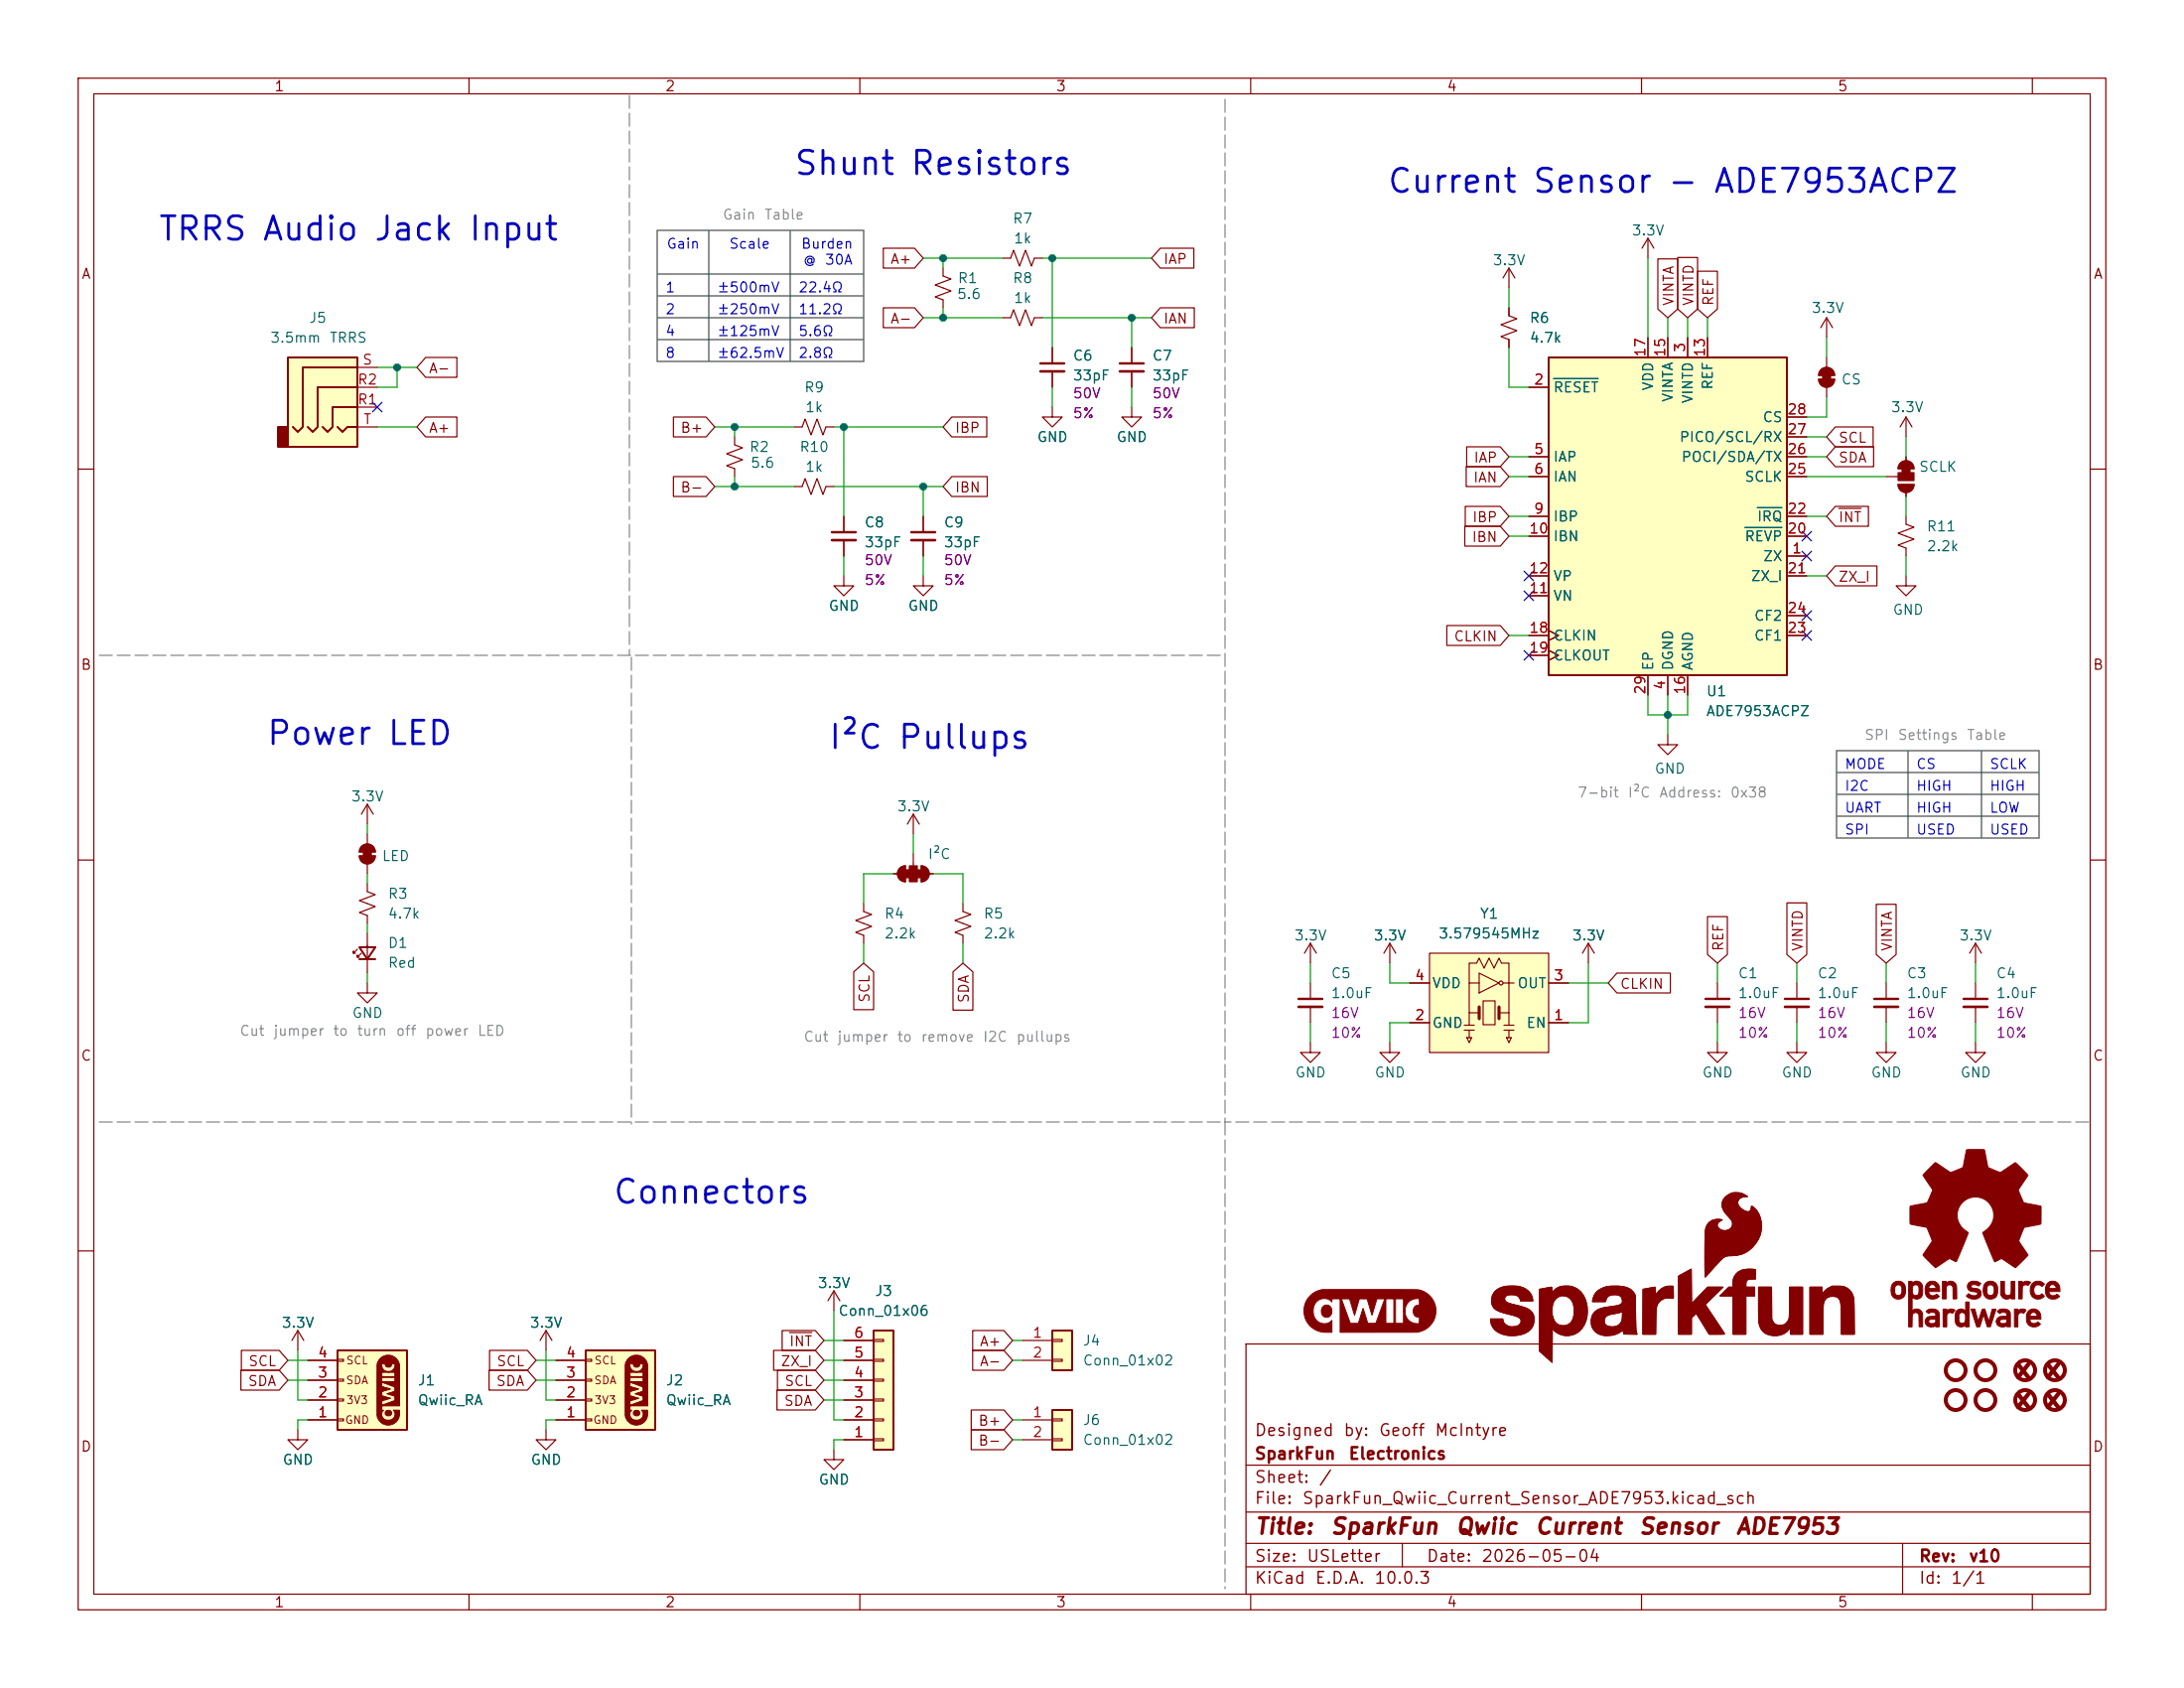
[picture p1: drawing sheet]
<svg xmlns="http://www.w3.org/2000/svg" width="279mm" height="216mm" viewBox="0 0 279 216" stroke-linecap="round" stroke-linejoin="round" font-family="sans-serif">
<g fill="none" stroke="#840000" stroke-width=".15">
<path d="M10 10h259.4v195.9h-259.4zM12 12h255.4v191.9h-255.4zM60 10v2M110 10v2M160 10v2M210 10v2M260 10v2M128.3 33h1l.4-1 .7 2 .8-2 .8 2 .3-1h1M243.8 53.3v2.6M243.8 53.3l-.7 1.3M243.8 53.3l.8 1.3M10 60h2"/>
<path d="M243.8 66v1.1l1.1 .3-2.1 .8 2.1 .8-2.1 .7 1 .4v1M267.4 60h2M10 110h2M47 119.4v5.1M267.4 110h2M45.7 121.4l-.5 .5v-.2v.2h.3M46.2 121.9l-.5 .5v-.2v.2h.3M47 125.7v1.3h1.3l-1.3 1.3-1.3-1.3h1.3M177.8 120.7l-.8 1.2M177.8 120.7l.8 1.2M177.8 120.7v2.5M10 160h2"/>
<path d="M38.1 170.2l-.8 1.3M38.1 170.2l.8 1.3M38.1 170.2v2.5M159.4 171.9h108v32h-108zM267.4 160h2M159.4 197.4h108M159.4 193.4h108M159.4 187.4h108M179.4 197.4v3M243.4 197.4v6.5M60 203.9v2M110 203.9v2"/>
<path d="M159.4 200.4h108M160 203.9v2M210 203.9v2M260 203.9v2"/>
</g>
<path d="M46 121.2h2l-1 1.5zM46 122.7h2" fill="none" stroke="#840000" stroke-width=".25"/>
<path d="M182.9 121.9h15.2v12.7h-15.2z" fill="#ffffc2"/>
<g fill="none" stroke="#840000" stroke-width=".15">
<path d="M120.6 34.3v1l1.1 .4-2.1 .7 2.1 .8-2.1 .8 1 .4v1M180.3 125.7h2.6M180.3 130.8h2.6M182.9 121.9h15.2v12.7h-15.2zM187.3 131.1h1.3M187.3 131.8h1.3M187.6 132.7h.7l-.3 .7zM188 125.7v-2.5h.9l.3-.6 .7 1.2 .6-1.2 .6 1.2 .7-1.2 .3 .6h.9v2.5h.7M188 129.5v1.6M188 131.8v.9M189.2 124.5l2.6 1.2-2.6 1.3zM189.2 125.7h-1.2v3.8h1.2"/>
<path d="M189.7 128h1.6v3.1h-1.6zM192.3 125.7h.7v3.8h-1.2M192.4 131.1h1.3M192.4 131.8h1.3M192.7 132.7h.7l-.4 .7zM193 129.5v1.6M193 131.8v.9M198.1 125.7h2.6M198.1 130.8h2.6M219.7 125.7v2.1M219.7 128.8v2M229.9 125.7v2.1"/>
<path d="M229.9 128.8v2"/>
<circle cx="192" cy="125.7" r=".25"/>
</g>
<path d="M189.2 128.8v1.5M191.8 128.8v1.5" fill="none" stroke="#840000" stroke-width=".38"/>
<path d="M218.2 127.8h3M228.3 127.8h3.1" fill="none" stroke="#840000" stroke-width=".3"/>
<path d="M218.2 128.8h3M228.3 128.8h3.1" fill="none" stroke="#840000" stroke-width=".33"/>
<path d="M111.8 170.2h2.5v15.2h-2.5z" fill="#ffffc2"/>
<path d="M111.8 170.2h2.5v15.2h-2.5z" fill="none" stroke="#840000" stroke-width=".25"/>
<path d="M107.9 179.1h3.9M107.9 176.5h3.9M107.9 174h3.9M107.9 171.5h3.9M111.8 178.9h1.2v.3h-1.2zM111.8 176.4h1.2v.3h-1.2zM111.8 173.9h1.2v.2h-1.2zM111.8 171.3h1.2v.3h-1.2zM107.9 184.2h3.9M107.9 181.6h3.9M111.8 184h1.2v.3h-1.2zM111.8 181.5h1.2v.2h-1.2z" fill="none" stroke="#840000" stroke-width=".15"/>
<path d="M134.6 170.2h2.6v5.1h-2.6z" fill="#ffffc2"/>
<path d="M134.6 170.2h2.6v5.1h-2.6z" fill="none" stroke="#840000" stroke-width=".25"/>
<path d="M130.8 171.5h3.8M130.8 174h3.8M134.6 171.3h1.3v.3h-1.3zM134.6 173.9h1.3v.2h-1.3zM106.7 185.4v1.3h1.2l-1.2 1.3-1.3-1.3h1.3" fill="none" stroke="#840000" stroke-width=".15"/>
<path d="M134.6 180.3h2.6v5.1h-2.6z" fill="#ffffc2"/>
<path d="M134.6 180.3h2.6v5.1h-2.6z" fill="none" stroke="#840000" stroke-width=".25"/>
<g fill="none" stroke="#840000" stroke-width=".15">
<path d="M101.6 54.6h1l.4-1 .8 2 .7-2 .8 2 .4-1h1M128.3 40.6h1l.4-1 .7 2.1 .8-2.1 .8 2.1 .3-1.1h1M134.6 52.1v1.2h1.3l-1.3 1.3-1.3-1.3h1.3M134.6 44.5v2M134.6 47.5v2M144.8 52.1v1.2h1.2l-1.2 1.3-1.3-1.3h1.3M144.8 44.5v2M144.8 47.5v2M101.6 62.2h1l.4-1 .8 2 .7-2 .8 2 .4-1h1M107.9 66v2.1M107.9 69.1v2M46 109.5h2a1.02 1.02 0 0 1-1 1 1.02 1.02 0 0 1-1-1z"/>
<path d="M46.3 108.3a1.02 1.02 0 0 1 1.1-.3 1.02 1.02 0 0 1 .6 1h-2l.1-.5zM47 102.9v2.5M47 106.7v1.3M47 110.5v1.3M47 102.9l-.8 1.2M47 102.9l.8 1.2M116.8 104.1l-.7 1.3M116.8 104.1l.8 1.3M116.8 104.1v2.6M123.2 115.6v1l1 .4-2 .7 2 .8-2 .8 1 .3v1.1M167.6 120.7l-.7 1.2M167.6 120.7l.8 1.2"/>
<path d="M167.6 120.7v2.5M167.6 125.7v2.1M167.6 128.8v2M177.8 133.4v1.2h-1.3l1.3 1.3 1.3-1.3h-1.3M38.1 182.9v1.3h1.3l-1.3 1.2-1.3-1.2h1.3M130.8 181.6h3.8M130.8 184.2h3.8M134.6 181.5h1.3v.2h-1.3zM134.6 184h1.3v.3h-1.3z"/>
</g>
<path d="M133.1 46.5h3M143.3 46.5h3M106.4 68.1h3.1M166.1 127.8h3.1" fill="none" stroke="#840000" stroke-width=".3"/>
<path d="M133.1 47.5h3M143.3 47.5h3M106.4 69.1h3.1M166.1 128.8h3.1" fill="none" stroke="#840000" stroke-width=".33"/>
<g fill="#840000" stroke="#840000" stroke-width=".13">
<path d="M169.2 167.1a.73 .73 0 0 1 1 0 .73 .73 0 0 1 .1 1 .69 .69 0 0 1-.9 .3 .69 .69 0 0 1-.4-.8z"/>
<path d="M167.7 165.7l.5-.4 .9-.4 12 .1a2.74 2.74 0 0 1 2.6 2.6 2.74 2.74 0 0 1-2.4 2.8h-9.9v-4.3h.2l1.1 3.2h1.1l.6-2 .6 2h4.6v-1.6h.2a1.51 1.51 0 0 0 1.8 1.6v-.8a.76 .76 0 0 1-.8-.8 .76 .76 0 0 1 .8-.8v-.8a1.54 1.54 0 0 0-1.8 1.6h-.2v-1.6h-1.1v3.2h-.2v-3.2h-1v3.2h-1.3l1.1-3.2h-.9l-.7 2.1-.6-2.1h-1l-.6 2.1-.6-1.8a.23 .23 0 0 0-.1-.3 .23 .23 0 0 0-.2 0h-2v.4a1.42 1.42 0 0 0-1.7-.2 1.42 1.42 0 0 0-.7 1.6 1.39 1.39 0 0 0 .9 1.3 1.39 1.39 0 0 0 1.5-.3v1.5a3.1 3.1 0 0 1-3.4-1.7 2.74 2.74 0 0 1 .7-3z"/>
</g>
<g fill="#840000" stroke="#840000" stroke-width=".15">
<path d="M46.5 108.7h1v1h-1z"/>
<path d="M46 109.5h2a1.02 1.02 0 0 1-1 1 1.02 1.02 0 0 1-1-1z"/>
<path d="M46.3 108.3a1.02 1.02 0 0 1 1.1-.3 1.02 1.02 0 0 1 .6 1h-2l.1-.5z"/>
</g>
<path d="M43.2 172.7h8.9v10.2h-8.9z" fill="#ffffc2"/>
<g fill="#840000" stroke="#840000" stroke-width=".13">
<path d="M48.7 173.7a1.46 1.46 0 0 1 2.4 .9v5.2h-2.2v-.1l1.6-.6v-.5l-1-.3 1-.4v-2.4h-.8v-.1a.8 .8 0 0 0 .8-.9l-.4-.1a.4 .4 0 0 1-.4 .5 .4 .4 0 0 1-.4-.5l-.5 .1a.82 .82 0 0 0 .9 .9v.1h-.9v.6h1.7v.1h-1.7v.5h1.7v.7l-1.6-.6-.1 .5 1.2 .4-1.1 .3-.1 .5 1.2 .3-1.1 .4-.1 1.2h.3a.82 .82 0 0 0 .4 1.3 .82 .82 0 0 0 1-.8l-.2-.5h.8a1.49 1.49 0 0 1-1.1 1.8 1.49 1.49 0 0 1-1.8-1.2v-6.4l.2-.5z"/>
<path d="M191.2 165.3a3.2 3.2 0 0 1 2.9-.8 2.1 2.1 0 0 1 2 1.9h-1.6a.91 .91 0 0 0-1.1-.8 .68 .68 0 0 0-.9 .5l.1 .3a7.5 7.5 0 0 0 2.5 .8 1.62 1.62 0 0 1 .9 2.6 3.2 3.2 0 0 1-3 1 2.25 2.25 0 0 1-2.3-2.1h1.6a1.29 1.29 0 0 0 .9 1 1.29 1.29 0 0 0 1.3-.5 .56 .56 0 0 0-.4-.8l-.3-.1a7 7 0 0 1-2.7-1 1.67 1.67 0 0 1 .1-2z"/>
<path d="M196.9 164.9l1.6-.3v.8a2.5 2.5 0 0 1 2.6-.8 2.5 2.5 0 0 1 1.8 2 3.4 3.4 0 0 1-1.4 4 2.41 2.41 0 0 1-2.9-.7v4.4l-1.7-1.5v-5.1h1.6a1.53 1.53 0 0 0 1.9 1.8 1.63 1.63 0 0 0 1-1.8 1.71 1.71 0 0 0-1.2-1.9 1.46 1.46 0 0 0-1.6 1.6l-.1 .3h-1.6z"/>
<path d="M204.3 165.1a4.1 4.1 0 0 1 4.4-.1l.5 .7 .1 4.1 .1 .9-1.7-.1-.1-.5a2.98 2.98 0 0 1-3.5 .2l-.5-.7v-.7h1.6a.76 .76 0 0 0 .9 .8 1.3 1.3 0 0 0 1.5-1.6v-.3l-.5 .1a3.9 3.9 0 0 0-1.7 .5l-.2 .5h-1.6a1.66 1.66 0 0 1 1.5-1.6l.4-.1a4 4 0 0 0 1.9-.5 .76 .76 0 0 0 0-.8 .76 .76 0 0 0-.8-.3 .96 .96 0 0 0-1.2 .9h-1.7l.2-.8z"/>
<path d="M210.2 164.9l1.5-.3 .1 1.1a2.13 2.13 0 0 1 2.3-1.2v1.5h-.5a1.51 1.51 0 0 0-1.7 1.7l-.1 3h-1.6z"/>
<path d="M214.7 163.2l1.7-.9v4.4l2.1-2.1h1.9l-2.2 2.3 2.4 3.7-1.9 .1-1.7-2.7-.6 .6v2.1h-1.7z"/>
<path d="M220.7 153.1a2.13 2.13 0 0 1 2.9-.1 .99 .99 0 0 0-1.3 .8 1.5 1.5 0 0 0 1.5 1.1l.1-.1 .2-.5a2.66 2.66 0 0 1 1.3 2.5 3.9 3.9 0 0 1-4.2 3.8 2.13 2.13 0 0 0-1.5 1l-1.6 1.7v-4.2a5.2 5.2 0 0 1 .3-2.4 1.71 1.71 0 0 1 1.9-.7 .64 .64 0 0 0-.5 .4 .64 .64 0 0 0 .1 .7 .98 .98 0 0 0 1.2 .2 .98 .98 0 0 0 .5-1.2l-.2-.2a3.2 3.2 0 0 1-1.1-1.9l.2-.6z"/>
<path d="M222.1 163a2.63 2.63 0 0 1 2.5-.6v1.2a1.14 1.14 0 0 0-1.2 .3v.7h1.1v1.2h-1.1v4.9h-1.7v-4.9h-1.7l1.2-1.2h.5l.1-1.1z"/>
<path d="M225 164.6h1.6l.1 4.1a1.12 1.12 0 0 0 1.5 .7 1.52 1.52 0 0 0 .7-1.6v-3.2h1.7v6.1h-1.6v-.9a2.34 2.34 0 0 1-3.7 .2 4.1 4.1 0 0 1-.3-2.3z"/>
<path d="M231.5 164.6h1.6v.9a2.42 2.42 0 0 1 2.7-1 2.11 2.11 0 0 1 1.4 2.4v3.8h-1.6v-2.3a5.3 5.3 0 0 0-.3-2.2 1.19 1.19 0 0 0-1.4-.3 1.19 1.19 0 0 0-.7 1.3v3.5h-1.7z"/>
<circle cx="49.7" cy="180.7" r=".4"/>
</g>
<path d="M43.2 172.7h8.9v10.2h-8.9z" fill="none" stroke="#840000" stroke-width=".25"/>
<path d="M167.6 133.4v1.2h1.3l-1.3 1.3-1.2-1.3h1.2M252.7 125.7v2.1M252.7 128.8v2M39.4 179.1h3.8M39.4 176.5h3.8M39.4 174h3.8M43.2 173.9h.7v.2h-.7zM43.2 176.4h.7v.3h-.7zM43.2 178.9h.7v.3h-.7zM39.4 181.6h3.8M43.2 181.5h.7v.2h-.7z" fill="none" stroke="#840000" stroke-width=".15"/>
<path d="M251.2 127.8h3.1" fill="none" stroke="#840000" stroke-width=".3"/>
<path d="M251.2 128.8h3.1" fill="none" stroke="#840000" stroke-width=".33"/>
<path d="M36.8 45.7h8.9v11.5h-8.9z" fill="#ffffc2"/>
<path d="M36.8 45.7h8.9v11.5h-8.9zM43.2 54.6l.6 .6 .6-.6h1.3M45.7 47h-7v7.6l-.6 .6-.6-.6M45.7 52.1h-3.2v2.5l-.6 .6-.6-.6M45.7 49.5h-5.1v5.1l-.6 .6-.6-.6" fill="none" stroke="#840000" stroke-width=".25"/>
<path d="M35.6 54.6h1.2v2.6h-1.2z" fill="#840000" stroke="#840000" stroke-width=".25"/>
<g fill="none" stroke="#840000" stroke-width=".15">
<path d="M45.7 52.1h2.6M45.7 49.5h2.6M45.7 47h2.6M45.7 54.6h2.6M94 55.9v1l1 .4-2 .7 2 .8-2 .8 1 .3v1.1M107.9 73.7v1.2h1.3l-1.3 1.3-1.2-1.3h1.2M118.1 66v2.1M118.1 69.1v2M110.5 115.6v1l1 .4-2 .7 2 .8-2 .8 1 .3v1.1M69.8 170.2l-.7 1.3M69.8 170.2l.8 1.3M69.8 170.2v2.5"/>
<path d="M69.8 182.9v1.3h1.3l-1.3 1.2-1.2-1.2h1.2"/>
</g>
<g fill="none" stroke="#840000" stroke-width=".51">
<circle cx="250.2" cy="179.1" r="1.27"/>
<circle cx="254" cy="179.1" r="1.27"/>
<circle cx="259.1" cy="175.3" r="1.27"/>
<circle cx="259.1" cy="179.1" r="1.27"/>
<circle cx="262.9" cy="175.3" r="1.27"/>
<circle cx="262.9" cy="179.1" r="1.27"/>
</g>
<path d="M116.6 68.1h3" fill="none" stroke="#840000" stroke-width=".3"/>
<path d="M116.6 69.1h3" fill="none" stroke="#840000" stroke-width=".33"/>
<path d="M74.9 172.7h8.9v10.2h-8.9z" fill="#ffffc2"/>
<g fill="#840000" stroke="#840000" stroke-width=".13">
<path d="M80.4 173.7a1.46 1.46 0 0 1 2.5 .9v5.2h-2.3v-.1l1.7-.6v-.5l-1.1-.3 1.1-.4v-2.4h-.9v-.1a.8 .8 0 0 0 .9-.9l-.5-.1a.4 .4 0 0 1-.4 .5 .4 .4 0 0 1-.4-.5l-.4 .1a.82 .82 0 0 0 .8 .9v.1h-.8v.6h1.7v.1h-1.7v.5h1.7v.7l-1.7-.6v.5l1.1 .4-1.1 .3v.5l1.1 .3-1.1 .4v1.2h.2a.82 .82 0 0 0 .4 1.3 .82 .82 0 0 0 1.1-.8l-.2-.5h.8a1.49 1.49 0 0 1-1.1 1.8 1.49 1.49 0 0 1-1.8-1.2v-6.4l.1-.5z"/>
<path d="M191.2 165.3a3.2 3.2 0 0 1 2.9-.8 2.1 2.1 0 0 1 2 1.9h-1.6a.91 .91 0 0 0-1.1-.8 .68 .68 0 0 0-.9 .5l.1 .3a7.5 7.5 0 0 0 2.5 .8 1.62 1.62 0 0 1 .9 2.6 3.2 3.2 0 0 1-3 1 2.25 2.25 0 0 1-2.3-2.1h1.6a1.29 1.29 0 0 0 .9 1 1.29 1.29 0 0 0 1.3-.5 .56 .56 0 0 0-.4-.8l-.3-.1a7 7 0 0 1-2.7-1 1.67 1.67 0 0 1 .1-2z"/>
<path d="M196.9 164.9l1.6-.3v.8a2.5 2.5 0 0 1 2.6-.8 2.5 2.5 0 0 1 1.8 2 3.4 3.4 0 0 1-1.4 4 2.41 2.41 0 0 1-2.9-.7v4.4l-1.7-1.5v-5.1h1.6a1.53 1.53 0 0 0 1.9 1.8 1.63 1.63 0 0 0 1-1.8 1.71 1.71 0 0 0-1.2-1.9 1.46 1.46 0 0 0-1.6 1.6l-.1 .3h-1.6z"/>
<path d="M204.3 165.1a4.1 4.1 0 0 1 4.4-.1l.5 .7 .1 4.1 .1 .9-1.7-.1-.1-.5a2.98 2.98 0 0 1-3.5 .2l-.5-.7v-.7h1.6a.76 .76 0 0 0 .9 .8 1.3 1.3 0 0 0 1.5-1.6v-.3l-.5 .1a3.9 3.9 0 0 0-1.7 .5l-.2 .5h-1.6a1.66 1.66 0 0 1 1.5-1.6l.4-.1a4 4 0 0 0 1.9-.5 .76 .76 0 0 0 0-.8 .76 .76 0 0 0-.8-.3 .96 .96 0 0 0-1.2 .9h-1.7l.2-.8z"/>
<path d="M210.2 164.9l1.5-.3 .1 1.1a2.13 2.13 0 0 1 2.3-1.2v1.5h-.5a1.51 1.51 0 0 0-1.7 1.7l-.1 3h-1.6z"/>
<path d="M214.7 163.2l1.7-.9v4.4l2.1-2.1h1.9l-2.2 2.3 2.4 3.7-1.9 .1-1.7-2.7-.6 .6v2.1h-1.7z"/>
<path d="M220.7 153.1a2.13 2.13 0 0 1 2.9-.1 .99 .99 0 0 0-1.3 .8 1.5 1.5 0 0 0 1.5 1.1l.1-.1 .2-.5a2.66 2.66 0 0 1 1.3 2.5 3.9 3.9 0 0 1-4.2 3.8 2.13 2.13 0 0 0-1.5 1l-1.6 1.7v-4.2a5.2 5.2 0 0 1 .3-2.4 1.71 1.71 0 0 1 1.9-.7 .64 .64 0 0 0-.5 .4 .64 .64 0 0 0 .1 .7 .98 .98 0 0 0 1.2 .2 .98 .98 0 0 0 .5-1.2l-.2-.2a3.2 3.2 0 0 1-1.1-1.9l.2-.6z"/>
<path d="M222.1 163a2.63 2.63 0 0 1 2.5-.6v1.2a1.14 1.14 0 0 0-1.2 .3v.7h1.1v1.2h-1.1v4.9h-1.7v-4.9h-1.7l1.2-1.2h.5l.1-1.1z"/>
<path d="M225 164.6h1.6l.1 4.1a1.12 1.12 0 0 0 1.5 .7 1.52 1.52 0 0 0 .7-1.6v-3.2h1.7v6.1h-1.6v-.9a2.34 2.34 0 0 1-3.7 .2 4.1 4.1 0 0 1-.3-2.3z"/>
<path d="M231.5 164.6h1.6v.9a2.42 2.42 0 0 1 2.7-1 2.11 2.11 0 0 1 1.4 2.4v3.8h-1.6v-2.3a5.3 5.3 0 0 0-.3-2.2 1.19 1.19 0 0 0-1.4-.3 1.19 1.19 0 0 0-.7 1.3v3.5h-1.7z"/>
<path d="M242.2 164.1a.97 .97 0 0 1 1.2-.1 .97 .97 0 0 1 .4 1.2 .94 .94 0 0 1-1 1 .94 .94 0 0 1-.9-1.2h.5a.5 .5 0 0 0 .5 .7 .5 .5 0 0 0 .4-.7 .49 .49 0 0 0-.4-.7 .49 .49 0 0 0-.5 .7h-.5l.1-.5z"/>
<path d="M244.2 163.9h.4v.2a.81 .81 0 0 1 1-.1 .81 .81 0 0 1 .4 .9v.2a.82 .82 0 0 1-.4 .9 .82 .82 0 0 1-1-.1v1.8a.81 .81 0 0 1 1-.2 .81 .81 0 0 1 .4 1v1.2h-.5v-1.2a.47 .47 0 0 0-.4-.6 .47 .47 0 0 0-.5 .6v1.2h-.4v-4.7h.4v.2a.44 .44 0 0 0 .5 .5 .44 .44 0 0 0 .4-.6 .54 .54 0 0 0-.4-.8 .47 .47 0 0 0-.5 .7h-.4z"/>
<path d="M246.4 167.7a1.02 1.02 0 0 1 1.7 .3v1.7h-.5v-.2a.8 .8 0 0 1-.8 .2 .8 .8 0 0 1-.5-.7h.4a.47 .47 0 0 0 .6 .3 .47 .47 0 0 0 .3-.6l-.7 .1-.2 .2h-.4a.77 .77 0 0 1 .9-.6l.4-.1a.4 .4 0 0 0-.1-.4 .4 .4 0 0 0-.5 0h-.1a.3 .3 0 0 1-.5-.2z"/>
<path d="M246.5 164.2a.92 .92 0 0 1 1.1-.3 .92 .92 0 0 1 .5 1v.3h-1.4a.58 .58 0 0 0 .4 .5 .58 .58 0 0 0 .6-.2l.4 .3a1.05 1.05 0 0 1-1.3 .3 1.05 1.05 0 0 1-.5-1.3h1.4a.47 .47 0 0 0-.5-.5 .47 .47 0 0 0-.5 .5h-.4z"/>
<path d="M248.5 163.9h.5v.2a.84 .84 0 0 1 1-.1 .84 .84 0 0 1 .3 1v1.1h-.4v-1.1a.48 .48 0 0 0-.5-.7 .48 .48 0 0 0-.4 .7v1.1h-.5z"/>
<path d="M248.6 167.4h.5v.3a.78 .78 0 0 1 1-.1l-.3 .4a.48 .48 0 0 0-.6 0 .48 .48 0 0 0-.1 .5v1.2h-.5z"/>
<path d="M251.5 166.5h.4v3.2h-.4v-.2a.8 .8 0 0 1-1 .1 .8 .8 0 0 1-.4-.9v-.1h.5a.48 .48 0 0 0 .4 .7 .48 .48 0 0 0 .5-.7 .48 .48 0 0 0-.5-.7 .48 .48 0 0 0-.4 .7h-.5a.83 .83 0 0 1 .3-1 .83 .83 0 0 1 .9 0l.2 .1z"/>
<path d="M251.9 164.1l.5-.2a1.28 1.28 0 0 1 1 .3l-.3 .3a.73 .73 0 0 0-.9 0v.2l.3 .1a.72 .72 0 0 1 1 .6 .72 .72 0 0 1-.9 .8 1.26 1.26 0 0 1-1.1-.4l.4-.3a.79 .79 0 0 0 1.1 0v-.1a.63 .63 0 0 0-.7-.2 .64 .64 0 0 1-.6-.4 .64 .64 0 0 1 .2-.7z"/>
<path d="M252.2 167.5l.4-.1 .5 1.6 .4-1.3a.29 .29 0 0 1 .4-.3l.5 1.5 .5-1.4h.4l-.7 2.2h-.4l-.4-1.5-.4 1.2a.25 .25 0 0 1-.3 .3h-.2z"/>
<path d="M254 164.1a.93 .93 0 0 1 1.1-.1 .93 .93 0 0 1 .5 .9 .95 .95 0 0 1-.8 1.3 .95 .95 0 0 1-1.1-1.1h.5a.49 .49 0 0 0 .6 .6 .49 .49 0 0 0 .3-.7 .49 .49 0 0 0-.4-.7 .49 .49 0 0 0-.5 .6v.2h-.5l.1-.7z"/>
<path d="M255.5 167.7a1.08 1.08 0 0 1 1.7 .2v1.8h-.5v-.2a.81 .81 0 0 1-1.3-.5h.4a.54 .54 0 0 0 .9 .1v-.4l-.6 .1h-.2l-.1 .2h-.4a.77 .77 0 0 1 .9-.6l.4-.1a.4 .4 0 0 0-.1-.4 .4 .4 0 0 0-.5 0l-.2 .1z"/>
<path d="M256 163.9h.4v1.1a.46 .46 0 0 0 .4 .7 .46 .46 0 0 0 .5-.6v-1.2h.5v2.2h-.5v-.2a.81 .81 0 0 1-1.3-.3z"/>
<path d="M247.1 149.1l.5-.4 1.6 1a.48 .48 0 0 0 .7 .1l1-.4a.42 .42 0 0 0 .3-.5l.4-1.8 2.1-.1 .2 .1 .4 1.9a.39 .39 0 0 0 .4 .5l1.2 .5 1.9-1.3 .4 .4 1.2 1.2-1.2 1.9 .5 1.2a.57 .57 0 0 0 .7 .5l1.7 .4v2.2l-2.1 .5-.6 1.3a.51 .51 0 0 0 .1 .8l1 1.4-.2 .2-1.5 1.4-1.4-.9a.5 .5 0 0 0-.8 0l-.4 .2-.1-.1-1.4-3.4a.24 .24 0 0 1 0-.3 .24 .24 0 0 1 .2-.1 2.34 2.34 0 0 0 .5-3.6 2.34 2.34 0 0 0-3.6 .2 2.34 2.34 0 0 0 .9 3.5l.1 .2-1.5 3.5-.1 .1-.3-.2a.54 .54 0 0 0-.9 .1l-1.4 .8-.2-.1-1.4-1.5 .8-1.2a.66 .66 0 0 0 .4-.7l-.6-1.3a.41 .41 0 0 0-.5-.4l-1.7-.3-.1-.5 .1-1.8 1.7-.4a.55 .55 0 0 0 .6-.5l.4-.9a.38 .38 0 0 0 0-.6l-1.1-1.6z"/>
<path d="M257.7 167.4h.4v.3a.69 .69 0 0 1 1.1-.1l-.3 .4a.51 .51 0 0 0-.6 0 .51 .51 0 0 0-.2 .6v1.1h-.4z"/>
<path d="M258.3 163.9h.4v.2l.5-.2h.3l.3 .1-.2 .2a.27 .27 0 0 1-.4 .1 .42 .42 0 0 0-.5 .6v1.2h-.4z"/>
<path d="M259.6 167.6a.98 .98 0 0 1 1.1 0 .98 .98 0 0 1 .4 1.1h-1.4a.58 .58 0 0 0 .4 .6 .58 .58 0 0 0 .6-.2l.3 .3a1.05 1.05 0 0 1-1.3 .2 1.05 1.05 0 0 1-.5-1.2h1.4a.47 .47 0 0 0-.5-.5 .47 .47 0 0 0-.4 .5h-.5l.1-.4z"/>
<path d="M260 164.1a1.05 1.05 0 0 1 1.5 .2l-.3 .3a.6 .6 0 0 0-.7-.2 .6 .6 0 0 0-.3 .7 .57 .57 0 0 0 .4 .6 .57 .57 0 0 0 .6-.2l.3 .2a1.01 1.01 0 0 1-1.3 .3 1.01 1.01 0 0 1-.5-1.2z"/>
<path d="M262 164.1a.93 .93 0 0 1 1-.1 .93 .93 0 0 1 .5 .9v.3h-1.4a.64 .64 0 0 0 1.1 .4l.3 .2a1.05 1.05 0 0 1-1.3 .2 1.05 1.05 0 0 1-.5-1.2h1.4a.47 .47 0 0 0-.5-.5 .47 .47 0 0 0-.5 .5h-.4l.1-.4z"/>
<circle cx="81.5" cy="180.7" r=".4"/>
</g>
<path d="M74.9 172.7h8.9v10.2h-8.9z" fill="none" stroke="#840000" stroke-width=".25"/>
<g fill="none" stroke="#840000" stroke-width=".15">
<path d="M193 34.3l-.7 1.3M193 34.3l.8 1.3M193 34.3v2.5M210.8 30.5l-.7 1.3M210.8 30.5l.8 1.3M210.8 30.5v2.5M118.1 73.7v1.2h1.3l-1.3 1.3-1.3-1.3h1.3M213.4 94v1.3h1.2l-1.2 1.2-1.3-1.2h1.3M47 113v1l1 .4-2 .8 2 .8-2 .7 1 .4v1M114.3 111.8h1.3M115.1 111l.4-.2 .3-.1v2.1a1.02 1.02 0 0 1-.9-.7 1.02 1.02 0 0 1 .2-1.1zM116.8 109.2v1.5"/>
<path d="M117.9 110.7a1.02 1.02 0 0 1 1 1.1 1.02 1.02 0 0 1-1 1zM118.1 111.8h1.3M203.2 120.7l-.8 1.2M203.2 120.7l.8 1.2M203.2 120.7v2.5M219.7 133.4v1.2h1.3l-1.3 1.3-1.3-1.3h1.3M229.9 133.4v1.2h1.2l-1.2 1.3-1.3-1.3h1.3M241.3 133.4v1.2h1.3l-1.3 1.3-1.3-1.3h1.3M241.3 125.7v2.1M241.3 128.8v2M252.7 133.4v1.2h1.3l-1.3 1.3-1.2-1.3h1.2M252.7 120.7l-.7 1.2"/>
<path d="M252.7 120.7l.8 1.2M252.7 120.7v2.5M71.1 179.1h3.8M71.1 176.5h3.8M71.1 174h3.8M74.9 173.9h.8v.2h-.8zM74.9 176.4h.8v.3h-.8zM74.9 178.9h.8v.3h-.8zM106.7 165.1l-.8 1.3M106.7 165.1l.7 1.3M106.7 165.1v2.5M71.1 181.6h3.8"/>
<path d="M74.9 181.5h.8v.2h-.8z"/>
</g>
<g fill="none" stroke="#840000" stroke-width=".51">
<circle cx="250.2" cy="175.3" r="1.27"/>
<circle cx="254" cy="175.3" r="1.27"/>
</g>
<g fill="#840000" stroke="#840000" stroke-width=".15">
<path d="M117.3 111.3h.6v1h-.6z"/>
<path d="M117.9 110.7a1.02 1.02 0 0 1 1 1.1 1.02 1.02 0 0 1-1 1z"/>
<path d="M116.3 110.7h1v2.1h-1z"/>
<path d="M115.8 111.3h.5v1h-.5z"/>
<path d="M115.1 111l.4-.2 .3-.1v2.1a1.02 1.02 0 0 1-.9-.7 1.02 1.02 0 0 1 .2-1.1z"/>
</g>
<path d="M239.8 127.8h3" fill="none" stroke="#840000" stroke-width=".3"/>
<path d="M239.8 128.8h3" fill="none" stroke="#840000" stroke-width=".33"/>
<path d="M198.1 45.7h30.5v40.7h-30.5z" fill="#ffffc2"/>
<path d="M198.1 45.7h30.5v40.7h-30.5z" fill="none" stroke="#840000" stroke-width=".25"/>
<g fill="none" stroke="#840000" stroke-width=".15">
<path d="M113 31.7h4l1.1 1.3-1.1 1.3h-4zM113 39.4h4l1.1 1.2-1.1 1.3h-4zM148.4 31.7h4.3v2.6h-4.3l-1.1-1.3zM148.4 39.4h4.4v2.5h-4.4l-1.1-1.3zM193 39.4v1l1.1 .4-2.1 .7 2.1 .8-2.1 .8 1 .3v1.1M212.1 33.1h2.5v6.4l-1.2 1.1-1.3-1.1zM214.6 32.9h2.6v6.6l-1.3 1.1-1.3-1.1zM217.2 34.7h2.5v4.8l-1.3 1.1-1.2-1.1zM54.5 45.7h3.9v2.6h-3.9l-1.2-1.3zM54.5 53.3h3.9v2.6h-3.9l-1.2-1.3zM86.2 53.3h4.1l1.1 1.3-1.1 1.3h-4.1zM121.8 53.3h4.4v2.6h-4.4l-1.2-1.3z"/>
<path d="M134.6 44.5v2M134.6 47.5v2M144.8 44.5v2M144.8 47.5v2M187.6 59.7h4.3l1.1 1.3-1.1 1.2h-4.3zM187.6 57.1h4.3l1.1 1.3-1.1 1.3h-4.3zM195.6 49.5h2.5M195.6 58.4h2.5M210.8 43.2v2.5M213.4 43.2v2.5M215.9 43.2v2.5M218.4 43.2v2.5"/>
<path d="M228.6 58.4h2.5M228.6 55.9h2.5M228.6 53.3h2.5M232.7 48.5h2a1.02 1.02 0 0 1-1 1 1.02 1.02 0 0 1-1-1zM233 47.3a1.02 1.02 0 0 1 1.1-.2 1.02 1.02 0 0 1 .6 .9h-2l.1-.4zM233.7 40.6v2.6M233.7 45.7v1.3M233.7 49.5v1.3M233.7 40.6l-.8 1.3M233.7 40.6l.7 1.3M234.8 54.6h4.8v2.6h-4.8l-1.1-1.3zM234.8 57.1h4.9v2.6h-4.9l-1.1-1.3z"/>
<path d="M243.1 59.2a1.02 1.02 0 0 1 1.1-.2 1.02 1.02 0 0 1 .7 .9h-2.1l.1-.4zM243.8 58.4v1.3M86.2 61h4.1l1.1 1.2-1.1 1.3h-4.1zM107.9 66v2.1M107.9 69.1v2M118.1 66v2.1M118.1 69.1v2M121.8 61h4.5v2.5h-4.5l-1.2-1.3zM187.4 67.3h4.5l1.1 1.3-1.1 1.3h-4.5zM187.4 64.8h4.5l1.1 1.2-1.1 1.3h-4.5zM195.6 61h2.5M195.6 66h2.5"/>
<path d="M195.6 68.6h2.5M195.6 76.2h2.5M195.6 73.7h2.5M228.6 71.1h2.5M228.6 61h2.5M228.6 66h2.5M228.6 68.6h2.5M228.6 73.7h2.5M228.6 78.7h2.5M234.8 72.4h5.3v2.5h-5.3l-1.1-1.2zM234.8 64.8h4.2v2.5h-4.2l-1.1-1.3zM235.2 65h2.9"/>
<path d="M241.3 61h1.5M242.8 62h2.1a1.02 1.02 0 0 1-1.1 1 1.02 1.02 0 0 1-1-1zM243.8 73.7v1.2h1.3l-1.3 1.3-1.2-1.3h1.2M243.8 62.2v1.3M185.1 80h6.8l1.1 1.3-1.1 1.3h-6.8zM195.6 81.3h2.5M195.6 83.8h2.5M198.1 80.6l1.3 .7-1.3 .6M198.1 83.2l1.3 .6-1.3 .7M210.8 86.4v2.5M213.4 86.4v2.5M215.9 86.4v2.5"/>
<path d="M228.6 81.3h2.5M218.4 117.2h2.6v4.9l-1.3 1.1-1.3-1.1zM228.6 115.5h2.5v6.6l-1.2 1.1-1.3-1.1zM240 115.7h2.6v6.4l-1.3 1.1-1.3-1.1zM109.2 124.3l1.3-1.1 1.3 1.1v4.8h-2.6zM121.9 124.3l1.3-1.1 1.3 1.1v4.9h-2.6zM180.3 130.8h2.6M180.3 125.7h2.6M198.1 130.8h2.6M198.1 125.7h2.6M206.9 124.5h6.8v2.5h-6.8l-1.2-1.3zM30.8 175.3h4.9l1.1 1.2-1.1 1.3h-4.9z"/>
<path d="M30.9 172.7h4.8l1.1 1.3-1.1 1.3h-4.8zM39.4 179.1h3.8M39.4 176.5h3.8M39.4 174h3.8M62.6 175.3h4.9l1.1 1.2-1.1 1.3h-4.9zM62.6 172.7h4.9l1.1 1.3-1.1 1.3h-4.9zM71.1 179.1h3.8M71.1 176.5h3.8M71.1 174h3.8M99 172.7h5.3l1.1 1.3-1.1 1.3h-5.3zM99.4 177.8h4.9l1.1 1.3-1.1 1.2h-4.9zM99.5 175.3h4.8l1.1 1.2-1.1 1.3h-4.8z"/>
<path d="M100.1 170.2h4.2l1.1 1.3-1.1 1.2h-4.2zM101 170.4h2.9M107.9 179.1h3.9M107.9 176.5h3.9M107.9 174h3.9M107.9 171.5h3.9M124.4 170.2h4l1.1 1.3-1.1 1.2h-4zM124.4 172.7h4l1.1 1.3-1.1 1.3h-4zM39.4 181.6h3.8M71.1 181.6h3.8M107.9 181.6h3.9M107.9 184.2h3.9"/>
<path d="M124.3 180.3h4.1l1.1 1.3-1.1 1.3h-4.1zM124.3 182.9h4.1l1.1 1.3-1.1 1.2h-4.1z"/>
</g>
<path d="M198.8 48.4h5.6M223.2 67.5h4.8M224.8 64.9h3.2" fill="none" stroke="#006464" stroke-width=".15"/>
<g fill="#840000" stroke="#840000" stroke-width=".15">
<path d="M233.2 47.8h1v1h-1z"/>
<path d="M232.7 48.5h2a1.02 1.02 0 0 1-1 1 1.02 1.02 0 0 1-1-1z"/>
<path d="M233 47.3a1.02 1.02 0 0 1 1.1-.2 1.02 1.02 0 0 1 .6 .9h-2l.1-.4z"/>
<path d="M243.3 59.9h1v.6h-1z"/>
<path d="M243.1 59.2a1.02 1.02 0 0 1 1.1-.2 1.02 1.02 0 0 1 .7 .9h-2.1l.1-.4z"/>
<path d="M242.8 60.5h2.1v1h-2.1z"/>
<path d="M242.8 62h2.1a1.02 1.02 0 0 1-1.1 1 1.02 1.02 0 0 1-1-1z"/>
</g>
<g fill="none" stroke="#484848" stroke-width=".15">
<path d="M84.1 35.1h26.4M84.1 37.8h26.4M84.1 29.5h26.4v16.7h-26.4zM90.7 29.5v16.7M101.1 29.5v16.7M84.1 40.6h26.4M84.1 43.4h26.4M234.9 98.8h26M234.9 96h26v11.2h-26zM244.1 96v11.2M253.5 96v11.2M234.9 101.6h26"/>
<path d="M234.9 104.4h26"/>
</g>
<path d="M80.5 12.2v71.6M156.7 12.7v130.8M12.7 83.8h143.5M80.8 84.1v59.7M12.7 143.5h143.5M156.7 143.5v59.7M267.2 143.5h-110.5" fill="none" stroke="#848484" stroke-width=".15" stroke-dasharray="1.7 .6"/>
<g fill="none" stroke="#009600" stroke-width=".15">
<path d="M118.1 33h10.2M120.6 33v1.3M120.6 39.4v1.2M133.3 33h14M134.6 33v11.5M193 36.8v2.6M210.8 33v10.2M48.3 54.6h5M48.3 47h5M50.8 47v2.5h-2.5M91.4 54.6h10.2M94 54.6v1.3"/>
<path d="M106.7 54.6h13.9M107.9 54.6v11.4M118.1 40.6h10.2M133.3 40.6h14M134.6 49.5v2.6M144.8 40.6v3.9M144.8 49.5v2.6M193 58.4h2.6M193 44.5v5h2.6M213.4 40.6v2.6M215.9 40.6v2.6M218.4 40.6v2.6"/>
<path d="M231.1 55.9h2.6M231.1 58.4h2.6M233.7 50.8v2.5h-2.6M233.7 43.2v2.5M243.8 55.9v2.5M91.4 62.2h10.2M94 61v1.2M106.7 62.2h13.9M107.9 71.1v2.6M118.1 62.2v3.8M118.1 71.1v2.6M193 66h2.6"/>
<path d="M193 61h2.6M193 68.6h2.6M231.1 73.7h2.6M231.1 66h2.6M231.1 61h10.2M243.8 63.5v2.5M243.8 71.1v2.6M193 81.3h2.6M210.8 88.9v2.5h5.1v-2.5M213.4 88.9v5.1M47 105.4v1.3M47 111.8v1.2"/>
<path d="M47 118.1v1.3M114.3 111.8h-3.8v3.8M116.8 106.7v2.5M119.4 111.8h3.8v3.8M47 124.5v1.2M110.5 120.7v2.5M123.2 120.7v2.5M167.6 123.2v2.5M167.6 130.8v2.6M177.8 123.2v2.5h2.5M180.3 130.8h-2.5v2.6M200.7 125.7h5"/>
<path d="M203.2 123.2v7.6h-2.5M219.7 123.2v2.5M219.7 130.8v2.6M229.9 123.2v2.5M229.9 130.8v2.6M241.3 123.2v2.5M241.3 130.8v2.6M252.7 123.2v2.5M252.7 130.8v2.6M36.8 176.5h2.6M36.8 174h2.6M38.1 172.7v6.4h1.3"/>
<path d="M68.6 176.5h2.5M68.6 174h2.5M69.8 172.7v6.4h1.3M105.4 176.5h2.5M105.4 174h2.5M105.4 179.1h2.5M105.4 171.5h2.5M106.7 167.6v14h1.2M129.5 174h1.3M129.5 171.5h1.3M39.4 181.6h-1.3v1.3M71.1 181.6h-1.3v1.3"/>
<path d="M107.9 184.2h-1.2v1.2M129.5 181.6h1.3M129.5 184.2h1.3"/>
</g>
<g fill="none" stroke="#000084" stroke-width=".15">
<path d="M47.7 51.5l1.2 1.2M48.9 51.5l-1.2 1.2M195 73.1l1.2 1.2M195 75.6l1.2 1.2M196.2 73.1l-1.2 1.2M196.2 75.6l-1.2 1.2M230.5 78.1l1.2 1.2M230.5 68l1.2 1.2M230.5 70.5l1.2 1.2M231.7 78.1l-1.2 1.2M231.7 68l-1.2 1.2M231.7 70.5l-1.2 1.2"/>
<path d="M195 83.2l1.2 1.2M196.2 83.2l-1.2 1.2M230.5 80.7l1.2 1.2M231.7 80.7l-1.2 1.2"/>
</g>
<g fill="#009600" stroke="#009600" stroke-width=".13">
<circle cx="120.6" cy="33" r=".46"/>
<circle cx="120.6" cy="40.6" r=".46"/>
<circle cx="107.9" cy="54.6" r=".46"/>
<circle cx="134.6" cy="33" r=".46"/>
<circle cx="144.8" cy="40.6" r=".46"/>
<circle cx="94" cy="62.2" r=".46"/>
<circle cx="94" cy="54.6" r=".46"/>
<circle cx="50.8" cy="47" r=".46"/>
<circle cx="118.1" cy="62.2" r=".46"/>
<circle cx="213.4" cy="91.4" r=".46"/>
</g>
<g font-size="3" fill="#0000c2">
<text x="101.4" y="23.1">Shunt Resistors</text>
<text x="177.3" y="25.4">Current Sensor - ADE7953ACPZ</text>
<text x="20.1" y="31.5">TRRS Audio Jack Input</text>
<text x="33.9" y="96">Power LED</text>
<text x="105.8" y="96.5">I²C Pullups</text>
<text x="78.2" y="154.7">Connectors</text>
</g>
<g font-size="2.5" fill="#840000">
<text x="257.6" y="176.9">x x</text>
<text x="257.6" y="180.7">x x</text>
</g>
<g font-size="2" fill="#840000">
<text x="160.4" y="196.7">Title:</text>
<text x="170.1" y="196.7">SparkFun</text>
<text x="186.1" y="196.7">Qwiic</text>
<text x="196.2" y="196.7">Current</text>
<text x="209.5" y="196.7">Sensor</text>
<text x="221.9" y="196.7">ADE7953</text>
</g>
<g font-size="1.5" fill="#840000">
<text x="160.4" y="184">Designed</text>
<text x="171.8" y="184">by:</text>
<text x="176.3" y="184">Geoff</text>
<text x="183.4" y="184">McIntyre</text>
<text x="160.4" y="190">Sheet:</text>
<text x="160.4" y="187">SparkFun</text>
<text x="168.6" y="190">/</text>
<text x="172.4" y="187">Electronics</text>
<text x="160.4" y="192.7">File:</text>
<text x="166.5" y="192.7">SparkFun_Qwiic_Current_Sensor_ADE7953.kicad_sch</text>
<text x="160.4" y="202.9">KiCad</text>
<text x="160.4" y="200.1">Size:</text>
<text x="167.1" y="200.1">USLetter</text>
<text x="168.1" y="202.9">E.D.A.</text>
<text x="175.7" y="202.9">10.0.3</text>
<text x="182.4" y="200.1">Date:</text>
<text x="189.4" y="200.1">2026-05-04</text>
<text x="245.4" y="200.1">Rev:</text>
<text x="245.4" y="202.9">Id:</text>
<text x="249.5" y="202.9">1/1</text>
<text x="251.8" y="200.1">v10</text>
</g>
<g font-size="1.3" fill="#840000">
<text x="35" y="12">1</text>
<text x="85" y="12">2</text>
<text x="135" y="12">3</text>
<text x="185" y="12">4</text>
<text x="235" y="12">5</text>
<text x="10.3" y="36">A</text>
<text x="113.8" y="34.1">A+</text>
<text x="148.7" y="34.1">IAP</text>
<text x="267.7" y="36">A</text>
<text x="113.8" y="41.7">A-</text>
<text x="148.7" y="41.7">IAN</text>
<text x="214.4" y="39.2" transform="rotate(-90 214.4 39.2)">VINTA</text>
<text x="217" y="39.2" transform="rotate(-90 217 39.2)">VINTD</text>
<text x="219.5" y="39.2" transform="rotate(-90 219.5 39.2)">REF</text>
<text x="54.8" y="48.1">A-</text>
<text x="54.8" y="55.7">A+</text>
<text x="87" y="55.7">B+</text>
<text x="122.1" y="55.7">IBP</text>
<text x="188.4" y="59.5">IAP</text>
<text x="235.1" y="56.9">SCL</text>
<text x="235.1" y="59.5">SDA</text>
<text x="87" y="63.3">B-</text>
<text x="122.1" y="63.3">IBN</text>
<text x="188.4" y="62">IAN</text>
<text x="188.2" y="69.6">IBN</text>
<text x="188.3" y="67.1">IBP</text>
<text x="235.1" y="67.1">INT</text>
<text x="235.1" y="74.7">ZX_I</text>
<text x="185.9" y="82.3">CLKIN</text>
<text x="10.3" y="86">B</text>
<text x="267.7" y="86">B</text>
<text x="220.8" y="121.8" transform="rotate(-90 220.8 121.8)">REF</text>
<text x="230.9" y="121.8" transform="rotate(-90 230.9 121.8)">VINTD</text>
<text x="242.4" y="121.8" transform="rotate(-90 242.4 121.8)">VINTA</text>
<text x="111.6" y="128.3" transform="rotate(-90 111.6 128.3)">SCL</text>
<text x="124.3" y="128.4" transform="rotate(-90 124.3 128.4)">SDA</text>
<text x="207.2" y="126.8">CLKIN</text>
<text x="10.3" y="136">C</text>
<text x="267.7" y="136">C</text>
<text x="100.9" y="172.5">INT</text>
<text x="125.2" y="172.5">A+</text>
<text x="31.6" y="177.6">SDA</text>
<text x="31.7" y="175.1">SCL</text>
<text x="63.4" y="177.6">SDA</text>
<text x="63.4" y="175.1">SCL</text>
<text x="99.8" y="175.1">ZX_I</text>
<text x="100.3" y="177.6">SCL</text>
<text x="125.2" y="175.1">A-</text>
<text x="10.3" y="186">D</text>
<text x="100.2" y="180.1">SDA</text>
<text x="125.1" y="182.7">B+</text>
<text x="125.1" y="185.2">B-</text>
<text x="267.7" y="186">D</text>
<text x="35" y="205.9">1</text>
<text x="85" y="205.9">2</text>
<text x="135" y="205.9">3</text>
<text x="185" y="205.9">4</text>
<text x="235" y="205.9">5</text>
</g>
<g font-size="1.3" fill="#848484">
<text x="92.4" y="28.4">Gain</text>
<text x="97.7" y="28.4">Table</text>
<text x="238.4" y="95">SPI</text>
<text x="242.7" y="95">Settings</text>
<text x="251.5" y="95">Table</text>
<text x="201.7" y="102.3">7-bit</text>
<text x="208.2" y="102.3">I²C</text>
<text x="212.2" y="102.3">Address:</text>
<text x="221.3" y="102.3">0x38</text>
<text x="30.6" y="132.8">Cut</text>
<text x="34.9" y="132.8">jumper</text>
<text x="42.5" y="132.8">to</text>
<text x="45.6" y="132.8">turn</text>
<text x="50.5" y="132.8">off</text>
<text x="54.3" y="132.8">power</text>
<text x="61" y="132.8">LED</text>
<text x="102.7" y="133.6">Cut</text>
<text x="107" y="133.6">jumper</text>
<text x="114.7" y="133.6">to</text>
<text x="117.7" y="133.6">remove</text>
<text x="125.7" y="133.6">I2C</text>
<text x="129.9" y="133.6">pullups</text>
</g>
<g font-size="1.3" fill="#006464">
<text x="129.5" y="28.9">R7</text>
<text x="129.6" y="31.5">1k</text>
<text x="190.9" y="34.2">3.3V</text>
<text x="208.7" y="30.4">3.3V</text>
<text x="39.4" y="41.6">J5</text>
<text x="122.3" y="38.6">5.6</text>
<text x="122.4" y="36.5">R1</text>
<text x="129.5" y="36.5">R8</text>
<text x="129.6" y="39.1">1k</text>
<text x="195.6" y="41.6">R6</text>
<text x="231.7" y="40.3">3.3V</text>
<text x="34.5" y="44.2">3.5mm</text>
<text x="42.1" y="44.2">TRRS</text>
<text x="137.2" y="46.4">C6</text>
<text x="147.3" y="46.4">C7</text>
<text x="195.6" y="44.2">4.7k</text>
<text x="102.8" y="50.5">R9</text>
<text x="102.9" y="53">1k</text>
<text x="137.2" y="49">33pF</text>
<text x="147.3" y="49">33pF</text>
<text x="198.6" y="50.5">RESET</text>
<text x="211.8" y="50.1" transform="rotate(-90 211.8 50.1)">VDD</text>
<text x="214.3" y="51.5" transform="rotate(-90 214.3 51.5)">VINTA</text>
<text x="216.9" y="51.7" transform="rotate(-90 216.9 51.7)">VINTD</text>
<text x="219.4" y="49.9" transform="rotate(-90 219.4 49.9)">REF</text>
<text x="235.5" y="49.5">CS</text>
<text x="241.8" y="53">3.3V</text>
<text x="95.8" y="58.1">R2</text>
<text x="102.2" y="58.1">R10</text>
<text x="132.6" y="56.9">GND</text>
<text x="142.7" y="56.9">GND</text>
<text x="198.6" y="59.4">IAP</text>
<text x="214.8" y="56.9">PICO/SCL/RX</text>
<text x="215" y="59.4">POCI/SDA/TX</text>
<text x="225.4" y="54.3">CS</text>
<text x="95.9" y="60.2">5.6</text>
<text x="102.9" y="60.7">1k</text>
<text x="198.6" y="61.9">IAN</text>
<text x="223.1" y="61.9">SCLK</text>
<text x="245.4" y="60.7">SCLK</text>
<text x="110.5" y="67.8">C8</text>
<text x="110.5" y="70.3">33pF</text>
<text x="120.7" y="67.8">C9</text>
<text x="120.7" y="70.3">33pF</text>
<text x="198.6" y="67">IBP</text>
<text x="198.6" y="69.6">IBN</text>
<text x="223.1" y="69.6">REVP</text>
<text x="224.7" y="67">IRQ</text>
<text x="246.4" y="70.8">2.2k</text>
<text x="246.4" y="68.3">R11</text>
<text x="198.6" y="77.2">VN</text>
<text x="198.6" y="74.6">VP</text>
<text x="223.9" y="74.6">ZX_I</text>
<text x="225.5" y="72.1">ZX</text>
<text x="105.9" y="78.4">GND</text>
<text x="116.1" y="78.4">GND</text>
<text x="198.6" y="82.3">CLKIN</text>
<text x="224.3" y="82.3">CF1</text>
<text x="224.3" y="79.7">CF2</text>
<text x="242.1" y="78.9">GND</text>
<text x="198.6" y="84.8">CLKOUT</text>
<text x="211.8" y="85.9" transform="rotate(-90 211.8 85.9)">EP</text>
<text x="214.3" y="85.9" transform="rotate(-90 214.3 85.9)">DGND</text>
<text x="216.9" y="85.9" transform="rotate(-90 216.9 85.9)">AGND</text>
<text x="218.2" y="89.4">U1</text>
<text x="218.2" y="91.9">ADE7953ACPZ</text>
<text x="211.6" y="99.3">GND</text>
<text x="44.8" y="102.8">3.3V</text>
<text x="114.7" y="104.1">3.3V</text>
<text x="48.8" y="110.4">LED</text>
<text x="118.6" y="110.2">I²C</text>
<text x="49.5" y="115.3">R3</text>
<text x="49.5" y="117.8">4.7k</text>
<text x="113" y="117.8">R4</text>
<text x="125.7" y="117.8">R5</text>
<text x="189.2" y="117.8">Y1</text>
<text x="49.5" y="121.6">D1</text>
<text x="49.5" y="124.1">Red</text>
<text x="113" y="120.4">2.2k</text>
<text x="125.7" y="120.4">2.2k</text>
<text x="165.5" y="120.6">3.3V</text>
<text x="170.2" y="125.4">C5</text>
<text x="175.6" y="120.6">3.3V</text>
<text x="184" y="120.4">3.579545MHz</text>
<text x="201" y="120.6">3.3V</text>
<text x="222.3" y="125.4">C1</text>
<text x="232.4" y="125.4">C2</text>
<text x="243.8" y="125.4">C3</text>
<text x="250.6" y="120.6">3.3V</text>
<text x="255.3" y="125.4">C4</text>
<text x="45" y="130.5">GND</text>
<text x="170.2" y="128">1.0uF</text>
<text x="183.1" y="131.8">GND</text>
<text x="183.1" y="126.7">VDD</text>
<text x="194" y="126.7">OUT</text>
<text x="195.2" y="131.8">EN</text>
<text x="222.3" y="128">1.0uF</text>
<text x="232.4" y="128">1.0uF</text>
<text x="243.8" y="128">1.0uF</text>
<text x="255.3" y="128">1.0uF</text>
<text x="165.6" y="138.1">GND</text>
<text x="175.8" y="138.1">GND</text>
<text x="217.7" y="138.1">GND</text>
<text x="227.8" y="138.1">GND</text>
<text x="239.3" y="138.1">GND</text>
<text x="250.7" y="138.1">GND</text>
<text x="104.5" y="165.1">3.3V</text>
<text x="111.8" y="166.1">J3</text>
<text x="35.9" y="170.1">3.3V</text>
<text x="67.7" y="170.1">3.3V</text>
<text x="107.2" y="168.6">Conn_01x06</text>
<text x="138.4" y="172.4">J4</text>
<text x="53.3" y="177.5">J1</text>
<text x="85.1" y="177.5">J2</text>
<text x="138.4" y="175">Conn_01x02</text>
<text x="53.3" y="180">Qwiic_RA</text>
<text x="85.1" y="180">Qwiic_RA</text>
<text x="138.4" y="182.6">J6</text>
<text x="138.4" y="185.1">Conn_01x02</text>
<text x="36.1" y="187.7">GND</text>
<text x="67.8" y="187.7">GND</text>
<text x="104.6" y="190.2">GND</text>
</g>
<g font-size="1.3" fill="#0000c2">
<text x="85.2" y="32.1">Gain</text>
<text x="93.2" y="32.1">Scale</text>
<text x="102.4" y="32.1">Burden</text>
<text x="102.6" y="34.2">@</text>
<text x="105.4" y="34.2">30A</text>
<text x="85" y="37.7">1</text>
<text x="85" y="40.5">2</text>
<text x="91.6" y="37.7">±500mV</text>
<text x="91.6" y="40.5">±250mV</text>
<text x="102" y="37.7">22.4Ω</text>
<text x="102" y="40.5">11.2Ω</text>
<text x="85" y="43.3">4</text>
<text x="85" y="46.1">8</text>
<text x="91.6" y="43.3">±125mV</text>
<text x="91.6" y="46.1">±62.5mV</text>
<text x="102" y="43.3">5.6Ω</text>
<text x="102" y="46.1">2.8Ω</text>
<text x="235.9" y="98.7">MODE</text>
<text x="235.9" y="101.5">I2C</text>
<text x="245" y="98.7">CS</text>
<text x="245" y="101.5">HIGH</text>
<text x="254.4" y="98.7">SCLK</text>
<text x="254.4" y="101.5">HIGH</text>
<text x="235.9" y="104.3">UART</text>
<text x="235.9" y="107.1">SPI</text>
<text x="245" y="104.3">HIGH</text>
<text x="245" y="107.1">USED</text>
<text x="254.4" y="104.3">LOW</text>
<text x="254.4" y="107.1">USED</text>
</g>
<g font-size="1.3" fill="#a90000">
<text x="46.3" y="47">S</text>
<text x="210.8" y="45.8" transform="rotate(-90 210.8 45.8)">17</text>
<text x="213.3" y="45.8" transform="rotate(-90 213.3 45.8)">15</text>
<text x="215.9" y="45.2" transform="rotate(-90 215.9 45.2)">3</text>
<text x="218.4" y="45.8" transform="rotate(-90 218.4 45.8)">13</text>
<text x="45.6" y="52">R1</text>
<text x="45.6" y="49.5">R2</text>
<text x="196.1" y="49.5">2</text>
<text x="228.6" y="53.3">28</text>
<text x="46.4" y="54.6">T</text>
<text x="196.1" y="58.4">5</text>
<text x="228.6" y="58.4">26</text>
<text x="228.6" y="55.9">27</text>
<text x="196.1" y="60.9">6</text>
<text x="228.6" y="60.9">25</text>
<text x="195.5" y="68.6">10</text>
<text x="196.1" y="66">9</text>
<text x="228.6" y="68.6">20</text>
<text x="228.6" y="66">22</text>
<text x="229.2" y="71.1">1</text>
<text x="195.5" y="76.2">11</text>
<text x="195.5" y="73.6">12</text>
<text x="228.6" y="73.6">21</text>
<text x="195.5" y="81.3">18</text>
<text x="195.5" y="83.8">19</text>
<text x="228.6" y="81.3">23</text>
<text x="228.6" y="78.7">24</text>
<text x="210.8" y="88.9" transform="rotate(-90 210.8 88.9)">29</text>
<text x="213.3" y="88.3" transform="rotate(-90 213.3 88.3)">4</text>
<text x="215.9" y="88.9" transform="rotate(-90 215.9 88.9)">16</text>
<text x="180.9" y="125.7">4</text>
<text x="198.7" y="125.7">3</text>
<text x="180.9" y="130.8">2</text>
<text x="198.7" y="130.8">1</text>
<text x="40.6" y="174">4</text>
<text x="72.3" y="174">4</text>
<text x="109.1" y="174">5</text>
<text x="109.1" y="171.4">6</text>
<text x="132" y="171.4">1</text>
<text x="132" y="174">2</text>
<text x="40.6" y="179">2</text>
<text x="40.6" y="176.5">3</text>
<text x="72.3" y="179">2</text>
<text x="72.3" y="176.5">3</text>
<text x="109.1" y="179">3</text>
<text x="109.1" y="176.5">4</text>
<text x="40.6" y="181.6">1</text>
<text x="72.3" y="181.6">1</text>
<text x="109.1" y="184.1">1</text>
<text x="109.1" y="181.6">2</text>
<text x="132" y="181.6">1</text>
<text x="132" y="184.1">2</text>
</g>
<g font-size="1.3" fill="#840084">
<text x="137.2" y="53.8">5%</text>
<text x="137.2" y="51.3">50V</text>
<text x="147.3" y="53.8">5%</text>
<text x="147.3" y="51.3">50V</text>
<text x="110.5" y="75.1">5%</text>
<text x="110.5" y="72.6">50V</text>
<text x="120.7" y="75.1">5%</text>
<text x="120.7" y="72.6">50V</text>
<text x="170.2" y="130.5">16V</text>
<text x="222.3" y="130.5">16V</text>
<text x="232.4" y="130.5">16V</text>
<text x="243.8" y="130.5">16V</text>
<text x="255.3" y="130.5">16V</text>
<text x="170.2" y="133.1">10%</text>
<text x="222.3" y="133.1">10%</text>
<text x="232.4" y="133.1">10%</text>
<text x="243.8" y="133.1">10%</text>
<text x="255.3" y="133.1">10%</text>
</g>
<g font-size="1" fill="#840000">
<text x="44.2" y="177.3">SDA</text>
<text x="44.2" y="174.8">SCL</text>
<text x="44.2" y="179.8">3V3</text>
<text x="75.9" y="177.3">SDA</text>
<text x="76" y="174.8">SCL</text>
<text x="76" y="179.8">3V3</text>
<text x="44.1" y="182.4">GND</text>
<text x="75.8" y="182.4">GND</text>
</g>
</svg>
